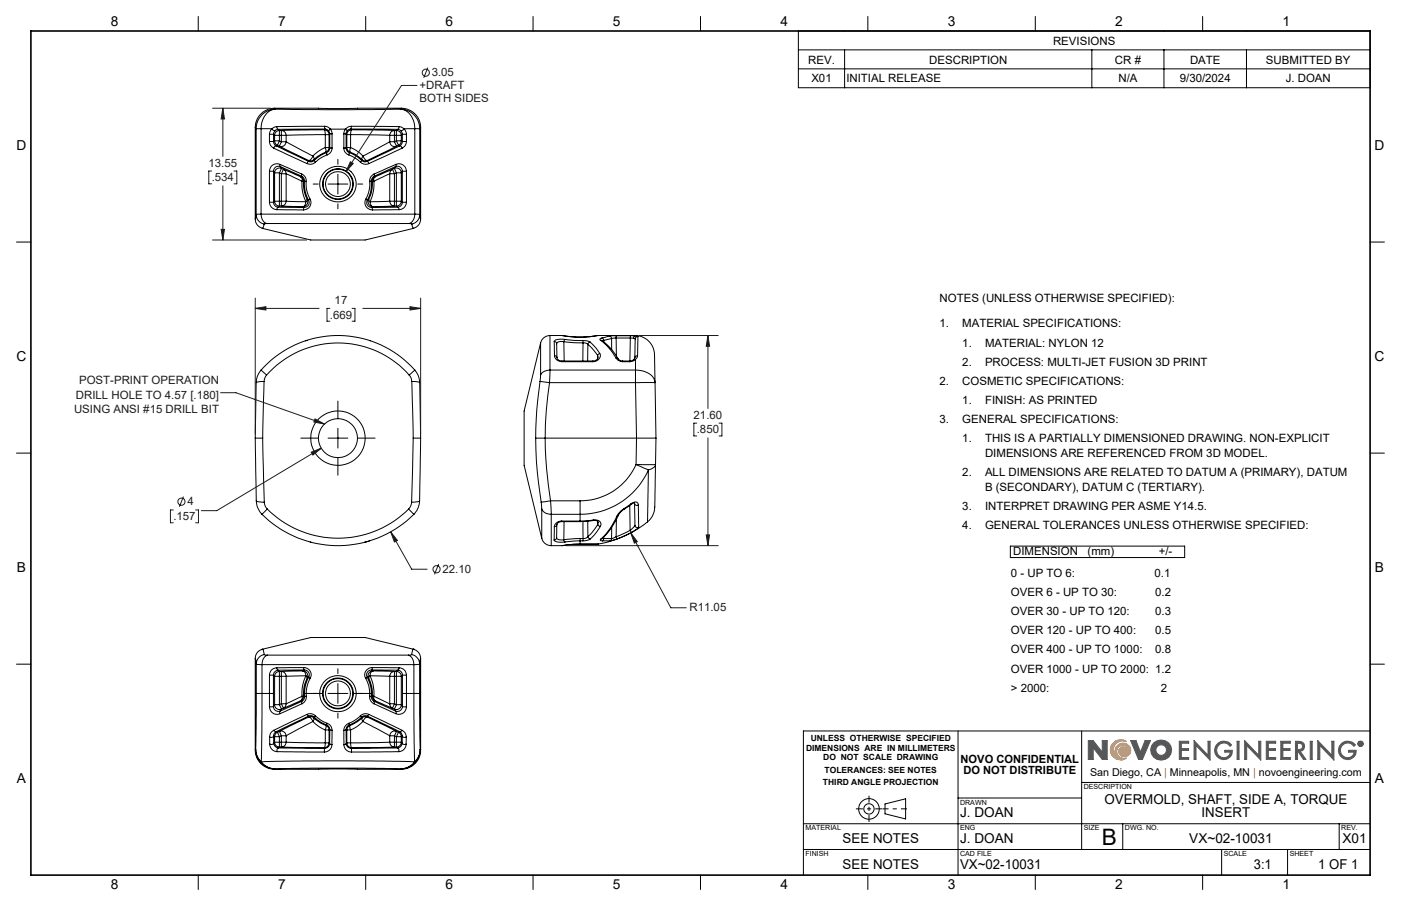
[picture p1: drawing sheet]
<svg xmlns="http://www.w3.org/2000/svg" width="432mm" height="279mm" viewBox="0 0 432 279" stroke-linecap="round" stroke-linejoin="round" font-family="sans-serif">
<g fill="none" stroke="#000" stroke-width=".31">
<path d="M61.1 5.1v4.5M112.7 5.1v4.5M164.3 5.1v4.5M215.9 5.1v4.5M267.5 5.1v4.5M319.1 5.1v4.5M370.7 5.1v4.5M78.7 39.4l.3 .3M78.7 39.4v28.1M79 39.7h1.5M79 39.7v26.5M80.5 39.7h3.3"/>
<path d="M80.5 39.7v26.3M83.8 39.7l-.7 1.1-.1 .6M83.8 39.7l.4 .4 .6 .2M84.7 33.4h38.9M84.7 33.4a6 6 0 0 0-6 6M84.7 33.4l.2 .3M84.9 33.7a5.5 5.5 0 0 0-4.4 6M84.9 33.7l14.7 .1 23.8-.1M84.9 33.7a6 6 0 0 0-5.9 6M85.3 39.1l-.6 .1-.9 .5M85.3 39.1l.1 .6 .4 .2M85.8 39.9l-1 .4"/>
<path d="M85.8 39.9l.3 .4M100 38.9l1.2 .4 .6 .5M100 38.9l-14.7 .2M100 38.9l.2 .9M100.2 39.8l-14.4 .1M100.2 39.8l1.1 .5M100.2 39.8l-.3 .2M101.8 39.8h4.7M101.8 39.8l-.5 .5M101.8 39.8l.4 .7 .1 .8M106.5 39.8l.5 .5M106.5 39.8l-.4 .7-.1 .8"/>
<path d="M108.2 39.8l14.3 .1M108.2 39.8l-1.2 .5M108.2 39.8l.2 .2M108.3 38.9l14.7 .2M108.3 38.9l-.8 .2-1 .7M108.3 38.9l-.1 .9M122.5 39.9l1 .4M122.5 39.9l-.3 .4M123 39.1l.6 .1 .9 .5M123 39.1l-.1 .6-.4 .2M123.4 33.7a5.5 5.5 0 0 1 4.4 6M123.4 33.7a6 6 0 0 1 6 6"/>
<path d="M123.6 33.4a6 6 0 0 1 6 6M123.6 33.4l-.2 .3M124.5 39.7l.5 .6 .3 1.1M124.5 39.7l-.4 .4-.6 .2M127.8 39.7h-3.3M127.8 39.7h1.6M127.8 39.7v26.3M129.4 39.7v26.5M129.6 39.4l-.2 .3M129.6 39.4v28.1M83 43.6l.4 1.2 1 .9M83 52.8h1.3"/>
<path d="M83 43.6h1.3M83 41.4h1.3M83 41.4v2.2M83 52.8v9.6M84.3 43.6l.1 .6 .8 .8M84.3 52.8l.3 .5M84.3 41.4l.3 .3M84.3 41.4v2.2M84.3 52.8v9.6M84.4 45.7l10.2 4.7M84.6 43.4l.4 1 .5 .4M84.6 41.7h1.5"/>
<path d="M84.6 43.4h1.5M84.6 53.3h1.5M84.6 43.4l-.3 .2M84.6 41.7v1.7M84.6 53.3v8.8M84.8 40.3l-.5 1.1M85.2 45l-.5 .1-.3 .6M85.2 45l9.9 4.8M85.5 44.8l.6 .3M85.5 44.8l-.3 .2M86.1 45.1l9 4.4M86.1 40.3a1.45 1.45 0 0 0-1.5 1.4"/>
<path d="M86.1 40.3v1.4M86.1 43.4l-.6 1.4M86.1 40.3h.6M86.1 41.7h.6M86.1 41.7v1.7M86.1 53.3v8.8M86.1 43.4l.6 .3M86.1 53.3l.6 .3M86.3 50.7l6.7 3M86.3 50.7a2.31 2.31 0 0 0-3.3 2.1M86.3 50.7l.1 .7M86.4 51.4l6.6 3"/>
<path d="M86.4 51.4a1.51 1.51 0 0 0-2.1 1.4M86.4 51.4l.3 .5M86.7 40.3a1.51 1.51 0 0 1 1.5 1.4M86.7 40.3v1.4M86.7 41.7h1.5M86.7 43.7l-.6 1.4M86.7 43.7h1.5M86.7 53.6h1.5M86.7 41.7v2M86.7 53.6v8.5M86.7 51.9a1.52 1.52 0 0 0-2.1 1.4M86.7 51.9l-.6 1.4"/>
<path d="M86.7 51.9l.6 .3M87.3 52.2l5.4 2.3M87.3 52.2a1.45 1.45 0 0 1 .9 1.4M87.3 52.2l-.6 1.4M88.2 43.7l8.2 4.4M88.2 43.7a1.54 1.54 0 0 1-2.1 1.4M88.2 53.6l4.9 2.3M88.2 41.7v2M88.2 53.6v8.5M92.7 54.5a1.56 1.56 0 0 1 .9 1.5M92.7 54.5a1.14 1.14 0 0 1 .4 1.4M93 54.4a1.62 1.62 0 0 1 .9 1.4"/>
<path d="M93 54.4l-.3 .1M93 53.7l.9 .7 .5 1.5M93 53.7v.7M93.1 55.9l.2 3.3 1 3M93.1 55.9l.5 .1M93.6 56l.2 2.9 .9 2.7M93.9 55.8l-.1 1.8a9.7 9.7 0 0 0 1.3 4.2M93.9 55.8l.5 .1M93.9 55.8l-.3 .2M94.4 55.9v2.3l1.2 3.2M95.1 49.5v.3M95.1 49.8l-.5 .6"/>
<path d="M96.4 48.1l.4 .7v.4M96.4 48.1a1.71 1.71 0 0 1-1.3 1.4M96.8 49.2v.3M96.8 49.2a1.53 1.53 0 0 1-1.7 .3M96.8 49.5l.4 .5M96.8 49.5a1.48 1.48 0 0 1-1.7 .3M97.2 50l-1.4 .7-1.2-.3M99.9 40l-13.2 .3M99.9 40a1.57 1.57 0 0 1 1.5 1.5M99.9 40l.4 1.5M100.3 45.5l-1.8 .9-2.1 1.7M100.3 45.5l.1 1.4"/>
<path d="M100.3 45.5h1.1M100.3 41.5h1.1M100.3 41.5l-12.1 .2M100.3 41.5v4M100.4 46.9l-2.3 1.2-1.3 1.1M100.4 46.9l.2 .2M100.6 47.1l.2 .7M100.6 47.1l-1.6 .7-2.2 1.7M100.8 47.8l-2.2 1.1-1.4 1.1M101.3 40.3l.3 1M101.4 45.5a1.59 1.59 0 0 1-1 1.4M101.4 45.5l.2 .1"/>
<path d="M101.4 41.5v4M101.6 41.3h.7M101.6 45.6a1.43 1.43 0 0 1-1 1.5M101.6 45.6h.7M101.6 41.3v4.3M101.6 41.3l-.2 .2M102.3 45.6l-.5 1.5-1 .7M102.3 41.3v4.3M106 45.6l.3 1.2 1.2 1M106 41.3h.7M106 45.6h.7M106 41.3v4.3"/>
<path d="M106.7 45.6a1.41 1.41 0 0 0 1 1.5M106.7 41.3v4.3M106.7 41.3l.2 .2M106.9 45.5a1.59 1.59 0 0 0 1 1.4M106.9 41.5h1.2M106.9 45.5h1.2M106.9 45.5l-.2 .1M106.9 41.5v4M107 40.3l-.3 1M107.5 47.8l1.6 .7 2 1.5M107.7 47.1l-.2 .7M107.7 47.1l1.7 .8 2.1 1.6"/>
<path d="M107.9 46.9l1.6 .7 2 1.6M107.9 46.9l-.2 .2M108.1 45.5l2.4 1.3 1.4 1.3M108.1 45.5l-.2 1.4M108.1 41.5l12 .2M108.1 41.5v4M108.4 40l13.2 .3M108.4 40a1.57 1.57 0 0 0-1.5 1.5M108.4 40l-.3 1.5M111.1 50l1.4 .7 1.2-.3M111.5 49.5l-.4 .5M111.5 49.5a1.46 1.46 0 0 0 1.7 .3"/>
<path d="M111.5 49.2v.3M111.5 49.2a1.53 1.53 0 0 0 1.7 .3M111.9 48.1l-.4 1.1M111.9 48.1a1.8 1.8 0 0 0 1.3 1.4M113.2 49.8l.5 .6M113.2 49.5v.3M113.9 55.9l-.1 2.6-1.1 2.9M114.4 55.8a9.9 9.9 0 0 1-1.2 6M114.4 55.8l-.5 .1M114.4 55.8l.4 .2M114.8 56l-.4 3.6-.8 2M115.3 53.7a2.17 2.17 0 0 0-1.4 2.2"/>
<path d="M115.3 53.7v.7M115.3 55.9l-.3 3.3-.9 3M115.3 55.9l-.5 .1M115.3 54.4a1.67 1.67 0 0 0-.9 1.4M115.3 54.4l.3 .1M115.6 54.5a1.42 1.42 0 0 0-.8 1.5M115.6 54.5a1.14 1.14 0 0 0-.3 1.4M120.1 43.7l-8.2 4.4M120.1 43.7a1.5 1.5 0 0 0 2.1 1.4M120.1 53.6l-4.8 2.3M120.1 41.7h1.5M120.1 43.7h1.5"/>
<path d="M120.1 53.6h1.5M120.1 41.7v2M120.1 53.6v8.5M121 52.2l-5.4 2.3M121 52.2a1.45 1.45 0 0 0-.9 1.4M121 52.2l.6 1.4M121.5 51.9a1.54 1.54 0 0 1 2.2 1.4M121.5 51.9l.7 1.4M121.5 51.9l-.5 .3M121.6 40.3a1.45 1.45 0 0 0-1.5 1.4M121.6 40.3v1.4M121.6 43.7l.6 1.4"/>
<path d="M121.6 40.3h.6M121.6 41.7h.6M121.6 41.7v2M121.6 53.6v8.5M121.9 51.4l-6.6 3M121.9 51.4a1.51 1.51 0 0 1 2.1 1.4M121.9 51.4l-.4 .5M122 50.7a2.32 2.32 0 0 1 3.3 2.1M122 50.7l-6.7 3M122 50.7l-.1 .7M122.2 40.3a1.51 1.51 0 0 1 1.5 1.4M122.2 40.3v1.4"/>
<path d="M122.2 41.7h1.5M122.2 43.4h1.5M122.2 43.4l.6 1.4M122.2 53.3h1.5M122.2 41.7v1.7M122.2 53.3v8.8M122.2 43.4l-.6 .3M122.2 53.3l-.6 .3M122.2 45.1l-9 4.4M122.8 44.8l-.6 .3M122.8 44.8l.4 .2M123.2 45l-10 4.8"/>
<path d="M123.2 45l.4 .1 .3 .6M123.5 40.3l.5 1.1M123.7 43.4l-.4 1-.5 .4M123.7 43.4l.3 .2M123.7 41.7v1.7M123.7 53.3v8.8M123.9 45.7l-10.2 4.7M124 52.8h1.3M124 43.6l-.2 .8-.6 .6M124 43.6h1.3M124 41.4h1.3M124 52.8l-.3 .5"/>
<path d="M124 41.4l-.3 .3M124 41.4v2.2M124 52.8v9.6M125.3 43.6l-.4 1.2-1 .9M125.3 41.4v2.2M125.3 52.8v9.6M5.1 74.6h4.4M78.7 67.5a2.9 2.9 0 0 0 2.3 2.9M79 66.2a3 3 0 0 0 2.4 2.9M79 66.2l-.3 1.3M80.5 66h47.3M80.5 66a3 3 0 0 0 1.7 2.9"/>
<path d="M80.5 66l-1.5 .2M81 70.4l14.8 3.6h16.7l14.9-3.6M81 70.4h.1M81.4 69.1l-.4 1.3M82.2 68.9h43.9M82.2 68.9l-.8 .2M83 62.4a2.34 2.34 0 0 0 2.3 2.3M83 62.4h1.3M84.3 62.4l.4 1 1.1 .5M84.6 62.1a1.45 1.45 0 0 0 1.5 1.4M84.6 62.1h1.5M84.6 62.1l-.3 .3"/>
<path d="M85.3 64.7h8.2M85.8 63.9l-.5 .8M85.8 63.9l8 .1M86.1 62.1v1.4M86.1 63.5h.6M86.1 63.5l-.3 .4M86.1 62.1h.6M86.7 63.5l6.6 .2M86.7 62.1v1.4M86.7 62.1h1.5M88.2 62.1l6.1 .1M88.2 62.1a1.51 1.51 0 0 1-1.5 1.4"/>
<path d="M93.3 63.7l.5 .3M93.8 64l-.3 .7M94.3 62.2a1.32 1.32 0 0 1-1 1.5M94.7 61.6l.4 .2M94.7 61.6a1.46 1.46 0 0 1-1.4 2.1M94.7 61.6l-.4 .6M95.1 61.8a1.49 1.49 0 0 1-1.3 2.2M95.6 61.4a2.24 2.24 0 0 1-2.1 3.3M95.6 61.4l-.5 .4M112.7 61.4a2.23 2.23 0 0 0 2.1 3.3M112.7 61.4l.5 .4M113.2 61.8a1.5 1.5 0 0 0 1.3 2.2"/>
<path d="M113.6 61.6l-.4 .2M113.6 61.6a1.46 1.46 0 0 0 1.4 2.1M113.6 61.6l.5 .6M114.1 62.2a1.32 1.32 0 0 0 .9 1.5M114.5 64l.3 .7M115 63.7l-.5 .3M120.1 62.1l-6 .1M120.1 62.1a1.45 1.45 0 0 0 1.5 1.4M120.1 62.1h1.5M121.6 63.5l-6.6 .2M121.6 62.1v1.4M121.6 63.5h.6"/>
<path d="M121.6 62.1h.6M122.2 62.1h1.5M122.2 62.1v1.4M122.2 63.5l.4 .4M122.6 63.9l-8.1 .1M122.6 63.9l.4 .8M123 64.7h-8.2M123.7 62.1a1.51 1.51 0 0 1-1.5 1.4M123.7 62.1l.3 .3M124 62.4l-.5 1.1-.9 .4M124 62.4h1.3M125.3 62.4l-.6 1.5-.7 .5-1 .3"/>
<path d="M126.1 68.9l.8 .2M126.9 69.1l.5 1.3M127.4 70.4h.1M127.8 66a3 3 0 0 1-1.7 2.9M127.8 66l1.6 .2M129.4 66.2a3 3 0 0 1-2.5 2.9M129.4 66.2l.2 1.3M129.6 67.5a2.9 2.9 0 0 1-2.2 2.9M422.3 74.6h4.4M79 118l-.3 17.1M80.5 114.1l-.2 .2a5.9 5.9 0 0 0-1.3 3.7M80.5 114.1l1.7 1.6"/>
<path d="M80.5 114.1a31.6 31.6 0 0 1 47.3 0M81.4 117.7l-.4 17.4M81.4 117.7h-1.6l-.8 .3M82.2 115.7l-.6 .9-.2 1.1M82.2 115.7a29.3 29.3 0 0 1 43.9 0M94.4 105l-.2 .1M94.4 105h.1M113.9 105l.2 .1M126.1 115.7l.6 .8 .2 1.2M126.9 117.7l.5 17.4M126.9 117.7h1.6l.9 .3M127.8 114.1a6 6 0 0 1 1.6 3.9"/>
<path d="M127.8 114.1l-1.7 1.6M129.4 118l.2 17.1M166.4 117.7l-.9 8.6-.4 8.8M166.4 117.7l3 .3M166.6 115.7l-.2 2M166.6 105.8l-5.1 21v16.7l5.5 22.5M166.6 105.8v9.9M169.4 118a115 115 0 0 0-1.4 17.1M169.4 118h26.5M169.5 103.5a3 3 0 0 0-2.9 2.3M169.5 114.1l-.1 3.9M169.5 114.1a3.1 3.1 0 0 0-2.9 1.6"/>
<path d="M169.5 103.5v10.6M169.5 103.5h3.8M169.5 114.1h26.4M170.8 105.3l.1 4.4M170.8 105.3l.5 .2 .3 .5M170.9 109.7l.3 .8 .5 .6 1.5 .4M170.9 109.7l.6 .2 .2 .4M171.6 106l.1 4.3M171.7 110.3v.2a1.62 1.62 0 0 0 1.5 .8M173.2 111.3v.2M173.2 111.3h9.5M173.2 111.5h9.5"/>
<path d="M173.3 103.5l.8 .1a30.8 30.8 0 0 0 10.2-.1M173.3 103.5a30.6 30.6 0 0 0 11 0M173.8 105.4l5.9 .3M173.8 105.4l-1-.1a1.08 1.08 0 0 0-1.2 .7M173.8 105.4l.1 5.9M174.1 104.7l5.5 .3M174.1 104.7l-1.5-.1a1.77 1.77 0 0 0-1.8 .7M174.1 104.7l-.3 .7M179.6 105l1.4 .1 .9 .4M179.6 105l.1 .7M179.7 105.7l.9 .1 .6 .4M179.7 105.7l-.1 5.6"/>
<path d="M181.2 106.2l1.2 1.2 1.8 2.2M181.2 106.2l-.1 5.1M181.9 105.5l1.8 1.9 1.2 1.6M181.9 105.5l-.5 .2-.2 .5M182.7 111.3v.2M184.1 103.5h.1M184.2 109.6a1.27 1.27 0 0 1-1.5 1.7M184.2 109.6l-.1 1.1M184.3 103.5h11.4M184.9 109a1.95 1.95 0 0 1-2.2 2.5M184.9 109l-.7 .6M185.1 105a17.4 17.4 0 0 1 4.8 5.4"/>
<path d="M185.1 105l.4 .1M185.5 105.1a17 17 0 0 1 5 5.5M185.5 104.2l-.6 .4 .2 .4M185.5 104.2l.6 .8M185.5 105v.1M186.1 105l-.4 .2M186.1 105v.4M187.8 103.6l-2.3 .6M187.8 103.6l.4 .3 .3 .5M188.5 104.4l-2.4 .6M188.5 104.4v3.4M189.9 110.4l.8 .8 1.2 .3"/>
<path d="M189.9 110.4l.6 .2M189.9 103.5l-2.1 .1M189.9 104.2l-1.4 .2M189.9 103.5v.7M189.9 103.5h4.4M189.9 104.2h4.4M189.9 104.2l.1 5.5M190.5 110.6l.9 .7h.5M191.9 111.3v.2M191.9 111.3h2.2M191.9 111.5h2.2M194.1 111.3v.2"/>
<path d="M194.3 103.5l1.4 .1M194.3 104.2l.9 .1M194.3 103.5v.7M194.3 104.2l-.2 7.1M195.2 104.3l.6 .2M195.3 110.9l-1.2 .4M195.3 110.9h.5M195.7 110.3l-.4 .6M195.7 103.5a6.3 6.3 0 0 1 6.1 7.3l.1 7.2M195.7 103.6l.9 .2M195.7 103.6l-.5 .7M195.7 103.5v.1"/>
<path d="M195.8 104.5l-.1 5.8M195.8 110.9l.1 3.2M195.8 110.9l-1.7 .6M195.9 118h6M195.9 114.1v3.9M195.9 114.1a5.7 5.7 0 0 1 5.9 3.5l.1 .4M195.9 118l.3 17.1M196.5 109.7l-.1 .5-.6 .7M196.5 109.7a.69 .69 0 0 0-.8 .6M196.6 103.8l-.1 5.9M196.6 103.8a.73 .73 0 0 0-.8 .7M201.9 118l.3 17.1"/>
<path d="M5.1 139.7h4.4M78.7 135.1l.3 19.3M78.7 135.1h2.3M81 135.1l.5 19.8M127.4 135.1l-.5 19.8M127.4 135.1h2.2M129.6 135.1l-.3 19.3M165.1 135.1l.1 3.5a124.5 124.5 0 0 0 1.6 16.3M165.1 135.1h2.9M168 135.1l.1 3.3a140.4 140.4 0 0 0 1.6 16M168 135.1h28.2M196.2 135.1h6"/>
<path d="M196.2 135.1l-.2 8.2M202.2 135.1l-.2 8.2M422.3 139.7h4.4M79 154.4l.6 .3 1.9 .2M79 154.4a5.9 5.9 0 0 0 1.8 4.2M80.8 158.6a33.2 33.2 0 0 0 46.8 0M81.5 154.9l.3 1.3 .6 .8M82.4 157a30.9 30.9 0 0 0 43.5 0M82.4 157l-1.6 1.6M125.9 157l1.7 1.6M126.9 154.9l-.5 1.5-.5 .6M129.3 154.4l-.5 .3-1.9 .2"/>
<path d="M129.3 154.4a6.3 6.3 0 0 1-1.7 4.2M166.8 154.9l.2 2.1M167 157a2.93 2.93 0 0 0 2.9 1.6M167 157v9M169.7 154.4l-2.9 .5M169.7 154.4l.2 4.2M169.7 154.4h9.1M169.9 158.6v9.7M169.9 158.6h8.9M178.8 154.4v4.2M178.8 158.6v2.1M190.1 159.2a20.4 20.4 0 0 1-4.9 7"/>
<path d="M190.5 159a20.1 20.1 0 0 1-4.9 7.1M190.5 159l-.4 .2M192.2 156.9l-1.3 1.2-.8 1.1M192.2 156.9l.1 .2M192.3 157.1l-1 .8-.8 1.1M194.1 155.9l.1 7.6M194.4 155.4a1.37 1.37 0 0 1 2.3 .1v.3M194.4 155.4l-2.2 1.5M194.4 155.4l.1 .2M194.5 155.6l-2.2 1.5M195.6 155.3l-.1-.2h-.2l-.8 .5M196 143.3a18.8 18.8 0 0 1-17.2 11.1"/>
<path d="M196 143.3h6M196 143.3l3.8 1.6M196.7 155.8l.1 6.8M196.7 155.8a.77 .77 0 0 1-1.1-.5l.1 6.7M199.8 144.9a23 23 0 0 1-21 13.7M199.8 144.9l-.2 16M202 143.3l-.1 8.4a19.4 19.4 0 0 1-.7 7.2l-1.6 2M202 143.3a2.6 2.6 0 0 1-2.2 1.6M95.6 167.1l.3 .1M112.4 167.2h.1M113.9 166.8l-1.4 .4M167 166a2.95 2.95 0 0 0 2.9 2.3"/>
<path d="M169.9 168.3h3.4M170.8 166.5a3.6 3.6 0 0 0 3.3 .6M170.9 162.4l-.1 4.1M171.6 165.8l-.4 .6-.4 .1M171.6 165.8l.1 .4 .7 .3 1.4-.1M171.6 161.8l-.2 .4-.5 .2M171.6 161.8v4M173.1 160.9l-1.1 .3-.4 .6M173.1 160.7a2.17 2.17 0 0 0-2.2 1.7M173.1 160.7v.2M173.1 160.9h5.7M173.1 160.7h5.7"/>
<path d="M173.8 166.4l.3 .7M173.8 160.9v5.5M178.8 167.8l-5.5 .5M178.8 166.8v1M178.8 166.8h.9M178.8 166.8l-4.7 .3M178.8 166.1h.9M178.8 166.1l-5 .3M178.8 166.1v.7M178.8 167.8h5.6M178.8 160.7v.2M178.8 167.8h.1"/>
<path d="M179.7 160.8v5.3M179.7 166.1v.7M181.2 160.7v4.8M181.2 165.5l.4 .6 .3 .1M181.2 165.5l-.6 .4-.9 .2M181.9 166.2l-.9 .4-1.3 .2M182.9 160.3a1.6 1.6 0 0 1 1.7 .3 1.6 1.6 0 0 1 .4 1.7M182.9 160.3l-4.1 .4M182.9 160.3v.2M182.9 160.5h.9a.74 .74 0 0 1 .4 1.2M182.9 160.5l-4.1 .4M184.2 160.8v.9"/>
<path d="M184.2 161.7l.8 .6M184.2 161.7l-1.8 2.6-1.2 1.2M184.4 167.8h-5.6M185 162.3l-1.8 2.7-1.3 1.2M185.2 166.2l-.1 .5 .6 .1M185.6 166.1h-.1M185.6 166.1l-.4 .1M185.7 166.8h2.3M185.7 166l.4 .1M186.1 166.1l-.4 .7M186.1 166.1h2.4M186.1 165.6v.5"/>
<path d="M188.5 166.1l-.5 .7M188.5 162.6v3.5M189.9 165.5l-1.4 .6M189.9 165.5l.2 .7M190 160.2l-.1 5.3M190.1 166.2l-2.1 .6M194.2 163.5l.4 .7M194.2 163.5l-4.3 2M194.6 164.2l-4.5 2M195.7 162a.76 .76 0 0 0 1.1 .6M195.7 162l-1.5 1.5M196.8 162.6l-2.2 1.6"/>
<path d="M199.6 160.9a33.4 33.4 0 0 1-15.2 6.9M5.1 204.8h4.4M78.7 203.1l.3 1.7M78.7 203.1v28.1M79 213.9l-.2 17.2M79 213.9h1.8M79 204.8l1.8 .2M79 204.8v9.1M80.8 213.9h2.2M80.8 205h46.8M80.8 213.9l-.3 21M80.8 205v8.9"/>
<path d="M80.8 200.2h.1M81 200.2l.5 1.7M81 200.2l14.8-3.6h16.7l14.9 3.6M81 200.2a2.9 2.9 0 0 0-2.3 2.9M81.5 201.9l.9 .1M81.5 201.9a2.96 2.96 0 0 0-2.5 2.9M82.4 202h43.5M82.4 202a2.93 2.93 0 0 0-1.6 3M83 213.9v4.1M83 218a2.29 2.29 0 0 0 3.3 2.1M83 208.2h1.3M83 213.9h1.3"/>
<path d="M83 208.2v5.7M84.3 217.9l-1.3 .1M84.3 217.9a1.51 1.51 0 0 0 2.1 1.4M84.3 213.9v4M84.3 208.2v5.7M84.3 208.2l.3 .4M84.6 217.3a1.52 1.52 0 0 0 2.1 1.4M84.6 217.3h1.5M84.6 208.6h1.5M84.6 208.6v8.7M84.6 217.3l-.3 .6M85.3 206a2.26 2.26 0 0 0-2.3 2.2"/>
<path d="M85.3 206l.4 .7M85.7 206.7a1.47 1.47 0 0 0-1.4 1.5M85.7 206.7l.4 .4M86.1 207.1a1.45 1.45 0 0 0-1.5 1.5M86.1 217.3l.6 1.4M86.1 207.1v1.5M86.1 208.6v8.7M86.1 207.1h.6M86.1 208.6h.6M86.4 219.3l-.1 .8M86.7 207.1a1.51 1.51 0 0 1 1.5 1.5M86.7 217l.6 1.4"/>
<path d="M86.7 217h1.5M86.7 207.1v1.5M86.7 208.6h1.5M86.7 208.6v8.4M86.7 217l-.6 .3M86.7 218.7l-.3 .6M87.3 218.4l-.6 .3M88.2 217a1.45 1.45 0 0 1-.9 1.4M88.2 208.6v8.4M92.7 216.1l-5.4 2.3M92.7 216.1l.3 .2M93 216.3l.1 .7"/>
<path d="M93 216.3l-6.6 3M93.1 214.7l-4.9 2.3M93.1 214.7a1.11 1.11 0 0 1-.4 1.4M93.1 217l-6.8 3.1M93.3 206.9a1.48 1.48 0 0 1 1.4 2.2M93.3 206.9l-6.6 .2M93.3 206.9a1.39 1.39 0 0 1 1 1.5M93.6 214.6l.3 .2M93.6 214.6a1.56 1.56 0 0 1-.9 1.5M93.6 214.6l-.5 .1M93.6 205.9a2.22 2.22 0 0 1 2 3.3M93.6 205.9l-8.3 .1"/>
<path d="M93.6 205.9l.2 .7M93.8 213.9h.6M93.8 206.6a1.48 1.48 0 0 1 1.3 2.2M93.8 213.9l.1 .9M93.8 206.6l-.5 .3M93.8 206.6l-8.1 .1M93.9 214.8a1.5 1.5 0 0 1-.9 1.5M94.3 208.4l-1 3.1-.2 3.2M94.3 208.4l.4 .7M94.3 208.4l-6.1 .2M94.4 213.9h4.1M94.4 213.9v.8"/>
<path d="M94.4 214.7l-.2 1.2-1.1 1.1M94.4 214.7l-.5 .1M94.7 209.1l-1 2.7-.1 2.8M95.1 208.8l-.9 2.4-.4 2.7M95.1 208.8l.5 .4M95.1 208.8l-.4 .3M95.6 209.2l-.9 2.1-.3 2.6M98.5 213.9a5.6 5.6 0 0 1 5.7-5.6 5.6 5.6 0 0 1 5.6 5.6M98.5 213.9h.9M98.5 213.9a5.6 5.6 0 0 0 5.7 5.6 5.6 5.6 0 0 0 5.6-5.6M99.4 213.9a4.7 4.7 0 0 1 4.8-4.8 4.7 4.7 0 0 1 4.7 4.8M99.4 213.9a4.7 4.7 0 0 0 4.8 4.7 4.7 4.7 0 0 0 4.7-4.7"/>
<path d="M108.9 213.9h.9M109.8 213.9h4.1M112.7 209.2l1 2.3 .2 2.4M113.2 208.8l-.5 .4M113.2 208.8l1 2.5 .3 2.6M113.2 208.8l.4 .3M113.6 209.1l.9 2.6 .3 2.9M113.9 214.7a2.35 2.35 0 0 0 1.3 2.3M113.9 214.7l.5 .1M113.9 213.9v.8M113.9 213.9h.6M114.1 208.4l-.5 .7"/>
<path d="M114.1 208.4l.9 3 .3 3.3M114.1 208.4l6 .2M114.4 214.8a1.47 1.47 0 0 0 .9 1.5M114.5 206.6a1.48 1.48 0 0 0-1.3 2.2M114.5 213.9l-.1 .9M114.5 206.6l.5 .3M114.5 206.6l8.1 .1M114.7 205.9l8.3 .1M114.7 205.9a2.2 2.2 0 0 0-2 3.3M114.7 205.9l-.2 .7M114.8 214.6l-.4 .2M114.8 214.6a1.42 1.42 0 0 0 .8 1.5"/>
<path d="M114.8 214.6l.5 .1M115 206.9a1.48 1.48 0 0 0-1.4 2.2M115 206.9l6.6 .2M115 206.9a1.39 1.39 0 0 0-.9 1.5M115.2 217l6.8 3.1M115.3 214.7l4.8 2.3M115.3 214.7a1.11 1.11 0 0 0 .3 1.4M115.3 216.3l-.1 .7M115.3 216.3l6.6 3M115.6 216.1l5.4 2.3M115.6 216.1l-.3 .2M120.1 217a1.45 1.45 0 0 0 .9 1.4"/>
<path d="M120.1 217h1.5M120.1 208.6h1.5M120.1 208.6v8.4M121 218.4l.5 .3M121.5 218.7l.4 .6M121.6 207.1a1.45 1.45 0 0 0-1.5 1.5M121.6 217l-.6 1.4M121.6 207.1v1.5M121.6 208.6v8.4M121.6 207.1h.6M121.6 217l.6 .3M121.6 208.6h.6"/>
<path d="M121.9 219.3l.1 .8M122.2 207.1a1.51 1.51 0 0 1 1.5 1.5M122.2 217.3h1.5M122.2 217.3l-.7 1.4M122.2 208.6h1.5M122.2 207.1v1.5M122.2 208.6v8.7M122.6 206.7l1.1 .5 .3 1M122.6 206.7l-.4 .4M123 206a2.28 2.28 0 0 1 2.3 2.2M123 206l-.4 .7M123.7 217.3a1.53 1.53 0 0 1-2.2 1.4"/>
<path d="M123.7 208.6v8.7M123.7 217.3l.3 .6M124 208.2h1.3M124 217.9a1.56 1.56 0 0 1-2.1 1.4M124 217.9l1.3 .1M124 213.9v4M124 213.9h1.3M124 208.2l-.3 .4M124 208.2v5.7M125.3 213.9h2.3M125.3 218a2.32 2.32 0 0 1-3.3 2.1M125.3 213.9v4.1"/>
<path d="M125.3 208.2v5.7M125.9 202a2.93 2.93 0 0 1 1.7 3M126.9 201.9l-1 .1M126.9 201.9a3 3 0 0 1 2.4 2.9M127.4 200.2h.1M127.4 200.2l-.5 1.7M127.4 200.2a2.9 2.9 0 0 1 2.2 2.9M127.6 213.9l.2 21M127.6 213.9h1.7M127.6 205v8.9M129.3 213.9l.2 17.2M129.3 204.8l-1.7 .2"/>
<path d="M129.3 204.8v9.1M129.6 203.1l-.3 1.7M129.6 203.1v28.1M422.3 204.8h4.4M78.7 231.2a5.9 5.9 0 0 0 6 6M78.8 231.1a5.5 5.5 0 0 0 1.7 3.8M78.8 231.1a5.9 5.9 0 0 0 6 6M78.8 231.1l-.1 .1M80.5 234.9l19.2-.3 28.1 .3M80.5 234.9a5.4 5.4 0 0 0 4.3 2.2M83.1 227.3v2.2M83.1 229.5a2.35 2.35 0 0 0 2.3 2.3"/>
<path d="M84.3 227a.93 .93 0 0 1-1.2 .3M84.3 227v2.1M84.3 229.1a.81 .81 0 0 1-1.2 .4M84.3 229.1a1.57 1.57 0 0 0 1.6 1.5M84.3 227l.3 .2M84.4 225.2a2.16 2.16 0 0 0-1.3 2.1M84.4 225.2l.8 .4M84.6 228.9a1.45 1.45 0 0 0 1.5 1.5M84.6 228.9h1.5M84.6 227.2h1.5M84.6 227.2v1.7M84.6 228.9l-.3 .2"/>
<path d="M84.7 237.2h38.9M84.8 237.1l11.3-.2 27.4 .2M84.8 237.1l-.1 .1M85.2 225.6l-.7 .7-.2 .7M85.2 225.6l.3 .2M85.4 231.8l14.6 .1M85.5 225.8a1.46 1.46 0 0 0-.9 1.4M85.5 225.8l.6 1.4M85.9 230.6a.78 .78 0 0 0-.5 1.2M85.9 230.6l14.2 .2M86.1 225.6a1.52 1.52 0 0 1 2.1 1.3M86.1 225.6l.6 1.3"/>
<path d="M86.1 225.6l-.6 .2M86.1 228.9v1.5M86.1 227.2v1.7M86.1 230.4h.6M86.1 230.4l-.2 .2M86.1 228.9h.6M86.7 230.4l13.2 .2M86.7 228.9v1.5M86.7 228.9h1.5M86.7 226.9h1.5M86.7 226.9v2M86.7 226.9l-.6 .3"/>
<path d="M88.2 228.9a1.51 1.51 0 0 1-1.5 1.5M88.2 228.9l12.1 .2M88.2 226.9v2M94.6 220.3a2.28 2.28 0 0 1 2.6 .4M94.6 220.3l-10.2 4.9M94.6 220.3l.5 .5M95.1 221.1a1.46 1.46 0 0 1 1.7 .3M95.1 221.1l-9 4.5M95.1 221.1a1.71 1.71 0 0 1 1.3 1.4M95.1 220.8a1.44 1.44 0 0 1 1.7 .3M95.1 220.8l-9.9 4.8M95.1 220.8v.3"/>
<path d="M96.4 222.5l2.2 1.8 1.7 .8M96.4 222.5l-8.2 4.4M96.8 221.4l2 1.6 1.6 .7M96.8 221.4v.3l-.4 .8M96.8 221.1a10.8 10.8 0 0 0 3.8 2.5M96.8 221.1v.3M97.2 220.7a9.2 9.2 0 0 0 3.6 2.4M97.2 220.7l-.4 .4M99.9 230.6l.2 .2M100.1 230.8l-.1 1.1M100.3 229.1l-.4 1.5M100.3 229.1h1.1"/>
<path d="M100.3 225.1h1.1M100.3 225.1v4M100.4 223.7a1.49 1.49 0 0 1 1 1.4M100.4 223.7l-.1 1.4M100.6 223.6a1.55 1.55 0 0 1 1 1.4M100.6 223.6l-.2 .1M100.8 223.1l1 .6 .5 1.5M100.8 223.1l-.2 .5M101.4 229.1a1.57 1.57 0 0 1-1.5 1.5M101.4 225.1v4M101.4 229.1l.2 .2M101.6 229.3l.7 .4"/>
<path d="M101.6 229.3a1.47 1.47 0 0 1-1.5 1.5M101.6 225l.7 .2M101.6 225v4.3M101.6 225l-.2 .1M102.3 229.7a2.29 2.29 0 0 1-2.3 2.2M102.3 225.2v4.5M106 225.2v4.5M106 229.7a2.24 2.24 0 0 0 2.3 2.2M106.7 225l-.7 .2M106.7 225v4.3M106.7 225l.2 .1M106.7 229.3l-.7 .4"/>
<path d="M106.7 229.3l.5 1.1 1 .4M106.9 229.1a1.57 1.57 0 0 0 1.5 1.5M106.9 225.1h1.2M106.9 229.1h1.2M106.9 225.1v4M106.9 229.1l-.2 .2M107.5 223.1a2.29 2.29 0 0 0-1.5 2.1M107.5 223.1l.2 .5M107.7 223.6a1.45 1.45 0 0 0-1 1.4M107.7 223.6l.2 .1M107.9 223.7a1.49 1.49 0 0 0-1 1.4M107.9 223.7l.2 1.4"/>
<path d="M108.1 229.1l.3 1.5M108.1 225.1v4M108.2 230.8l.1 1.1M108.4 230.6l-.2 .2M111.1 220.7a9.9 9.9 0 0 1-3.6 2.4M111.1 220.7l.4 .4M111.5 221.1a10.8 10.8 0 0 1-3.8 2.5M111.5 221.1v.3M111.5 221.4l-1.3 1.1-2.3 1.2M111.5 221.4l.4 1.1M111.9 222.5l-2.1 1.7-1.7 .9M111.9 222.5l8.2 4.4"/>
<path d="M113.2 220.8a1.46 1.46 0 0 0-1.7 .3M113.2 220.8l10 4.8M113.2 220.8v.3M113.2 221.1a1.46 1.46 0 0 0-1.7 .3M113.2 221.1l9 4.5M113.2 221.1a1.8 1.8 0 0 0-1.3 1.4M113.7 220.3l10.2 4.9M113.7 220.3l-1.2-.2-1.4 .6M113.7 220.3l-.5 .5M120.1 228.9l-12 .2M120.1 228.9a1.45 1.45 0 0 0 1.5 1.5M120.1 228.9h1.5"/>
<path d="M120.1 226.9h1.5M120.1 226.9v2M121.6 230.4l-13.2 .2M121.6 228.9v1.5M121.6 226.9v2M121.6 230.4h.6M121.6 228.9h.6M121.6 226.9l.6 .3M122.2 228.9h1.5M122.2 228.9v1.5M122.2 227.2h1.5M122.2 227.2v1.7"/>
<path d="M122.2 230.4l.2 .2M122.2 225.6a1.5 1.5 0 0 0-2.1 1.3M122.2 225.6l-.6 1.3M122.2 225.6l.6 .2M122.4 230.6l-14.2 .2M122.4 230.6a.78 .78 0 0 1 .5 1.2M122.8 225.8a1.46 1.46 0 0 1 .9 1.4M122.8 225.8l-.6 1.4M122.9 231.8l-14.6 .1M123.2 225.6l.5 .5 .3 .9M123.2 225.6l-.4 .2M123.5 237.1l.1 .1"/>
<path d="M123.7 228.9a1.51 1.51 0 0 1-1.5 1.5M123.7 227.2v1.7M123.7 228.9l.3 .2M123.9 225.2a2.18 2.18 0 0 1 1.3 2.1M123.9 225.2l-.7 .4M124 227a.93 .93 0 0 0 1.2 .3M124 229.1a.81 .81 0 0 0 1.2 .4M124 227v2.1M124 229.1a1.57 1.57 0 0 1-1.6 1.5M124 227l-.3 .2M125.2 229.5a2.34 2.34 0 0 1-2.3 2.3M125.2 227.3v2.2"/>
<path d="M127.8 234.9a5.3 5.3 0 0 1-4.3 2.2M129.5 231.1a5.3 5.3 0 0 1-1.7 3.8M129.5 231.1a5.9 5.9 0 0 1-6 6M129.5 231.1l.1 .1M129.6 231.2a5.9 5.9 0 0 1-6 6M295.3 225.4v44.5M333.4 225.4v36.6M422.3 225.4h-174.7v44.5M247.6 254h174.7M272.8 247.9l6.3-1.6v6.3l-6.3-1.6zM295.3 246.1h38.1M333.4 241.3h88.9"/>
<path d="M346 254v8M412.7 254v8M61.1 269.9v4.4M112.7 269.9v4.4M164.3 269.9v4.4M215.9 269.9v4.4M247.6 262h174.7M267.5 269.9v4.4M319.1 269.9v4.4M370.7 269.9v4.4M376.5 262v7.9M396.8 262v7.9"/>
<circle cx="104.1" cy="56.7" r="5.6"/>
<circle cx="104.1" cy="56.8" r="4.7"/>
<circle cx="104.2" cy="56.8" r="3.8"/>
<circle cx="104.2" cy="56.8" r="4.6"/>
<circle cx="104.2" cy="135.1" r="6"/>
<circle cx="104.2" cy="135.1" r="8.4"/>
<circle cx="104.1" cy="213.9" r="4.6"/>
<circle cx="104.2" cy="213.9" r="3.8"/>
<circle cx="267.8" cy="249.5" r="1.59"/>
<circle cx="267.8" cy="249.5" r="3.2"/>
</g>
<path d="M342.7 229.6a3.1 3.1 0 0 1 4.5-.9 2.82 2.82 0 0 0-3.9 1.7 2.82 2.82 0 0 0 2.3 3.6 2.45 2.45 0 0 1-1.1-4.2 2.45 2.45 0 0 1 4 1.5 1.88 1.88 0 0 1-1.9 2.1 1.88 1.88 0 0 1-1.8-2.2l.6-.7a1.82 1.82 0 0 1 2.4 1.5 1.89 1.89 0 0 0-2.6-2 1.89 1.89 0 0 0-.3 3.3l1.5 .6 .8-.1a3.2 3.2 0 0 1-4-.2 3.2 3.2 0 0 1-.5-4z" fill="none" stroke="#f78d2a" stroke-width=".31"/>
<g fill="none" stroke="#555759" stroke-width=".31">
<path d="M336.9 230.6v3.6h-1.5v-5.8h1.5l2.8 3.6M336.9 230.6h.1M337 230.6l2.7 3.6h1.5v-5.8h-1.5v3.6M339.7 232h.1M348.5 228.4h1.6l1.4 3.6 1.4-3.6h1.7l-2.5 5.8h-1.2zM363.5 228.6h2.9v.6h-2.3v1.7h2.2v.5h-2.2v2.2h2.3v.6h-2.9zM368 228.4l4.3 4.5v-4.3h.7v5.8l-4.4-4.5v4.3h-.6zM375.4 229.2a2.89 2.89 0 0 1 4.2 .5l-.5 .5a2.26 2.26 0 0 0-3.2-.7 2.26 2.26 0 0 0-.5 3.2 2.26 2.26 0 0 0 3.3 .4l.5-1.1h-1.7v-.6h2.3a2.78 2.78 0 0 1-4 2.5 2.78 2.78 0 0 1-.4-4.7zM381.3 228.6h.6v5.6h-.6zM383.6 228.4l4.3 4.5v-4.3h.7v5.8l-4.4-4.5v4.3h-.6zM390.3 228.6h2.9v.6h-2.3v1.7h2.2v.5h-2.2v2.2h2.3v.6h-2.9zM394.8 228.6h2.9v.6h-2.3v1.7h2.2v.5h-2.2v2.2h2.3v.6h-2.9z"/>
<path d="M399.3 228.6a2.74 2.74 0 0 1 2.6 .8l.2 .8-.3 .9-1.1 .6 1.8 2.5h-.8l-1.7-2.5h-.1v2.5h-.6zM399.9 229.2l1.1 .1a1.02 1.02 0 0 1 0 1.7l-1.1 .2zM403.8 228.6h.6v5.6h-.6zM406.2 228.4l4.3 4.5v-4.3h.6v5.8l-4.3-4.5v4.3h-.6zM413.6 229.2a2.89 2.89 0 0 1 4.2 .5l-.5 .5a2.25 2.25 0 0 0-3.3-.7 2.25 2.25 0 0 0-.2 3.4 2.25 2.25 0 0 0 3.4-.3l.1-.6h-1.6v-.6h2.3a2.79 2.79 0 0 1-4 2.5 2.79 2.79 0 0 1-.4-4.7zM419 228.9l.6 .1-.1 .4 .2 .4-.4-.4-.3 .4zM419.2 229l.3 .2-.3 .1z"/>
<circle cx="357.9" cy="231.3" r="1.64"/>
<circle cx="357.9" cy="231.3" r="3.2"/>
<circle cx="419.3" cy="229.4" r=".85"/>
<circle cx="419.3" cy="229.4" r=".71"/>
</g>
<path d="M279.5 249.4h-7.5" fill="none" stroke="#000" stroke-width=".31" stroke-dasharray="15.2 1.3 1.3 1.3" stroke-dashoffset="13.4" stroke-linecap="butt"/>
<path d="M263.8 249.4h8.1M267.8 245.4v8.1" fill="none" stroke="#000" stroke-width=".31" stroke-dasharray="15.2 1.3 1.3 1.3" stroke-dashoffset="13.1" stroke-linecap="butt"/>
<path d="M9.5 9.6h412.8v260.3h-412.8z" fill="none" stroke="#000" stroke-width=".5"/>
<path d="M343 229.1a3.2 3.2 0 0 1 4.2-.4 2.82 2.82 0 0 0-3.9 1.7 2.82 2.82 0 0 0 2.3 3.6 2.43 2.43 0 0 1-1.9-2.8 2.43 2.43 0 0 1 2.7-2 2.43 2.43 0 0 1 2.1 2.7 1.82 1.82 0 0 1-2.5 1.5 1.82 1.82 0 0 1-.9-2.7 1.73 1.73 0 0 1 2.7 1.3 1.9 1.9 0 0 0-2.6-2 1.9 1.9 0 0 0-.3 3.3l.8 .5h1.5a3.2 3.2 0 0 1-4.2-.4 3.2 3.2 0 0 1 0-4.3z" fill-rule="evenodd" fill="#f78d2a"/>
<path d="M335.4 228.4v5.8h1.5v-3.6l2.8 3.6h1.5v-5.8h-1.5v3.6l-2.8-3.6zM348.5 228.4l2.4 5.8h1.2l2.5-5.8h-1.7l-1.4 3.6-1.4-3.6zM355.6 229.1a3.1 3.1 0 0 0 .2 4.6 3.1 3.1 0 0 0 4.6-.6 3.1 3.1 0 0 0-1-4.5l-1.8-.4-1 .3zM356.2 231.3a1.65 1.65 0 0 1 3.3 0 1.65 1.65 0 0 1-3.3 0zM363.5 228.6v5.6h2.9v-.6h-2.3v-2.2h2.2v-.5h-2.2v-1.7h2.3v-.6zM368 228.4v5.8h.6v-4.3l4.4 4.5v-5.8h-.7v4.3zM375.2 229.3a2.79 2.79 0 0 0 .7 4.7 2.79 2.79 0 0 0 3.9-2.6h-2.3v.6h1.7a2.16 2.16 0 0 1-3 1.4 2.16 2.16 0 0 1-.9-3.2 2.22 2.22 0 0 1 3.8 0l.5-.5a2.92 2.92 0 0 0-4.4-.4zM381.3 228.6v5.6h.6v-5.6zM383.6 228.4v5.8h.6v-4.3l4.4 4.5v-5.8h-.7v4.3zM390.3 228.6v5.6h2.9v-.6h-2.3v-2.2h2.2v-.5h-2.2v-1.7h2.3v-.6zM394.8 228.6v5.6h2.9v-.6h-2.3v-2.2h2.2v-.5h-2.2v-1.7h2.3v-.6zM399.3 228.6v5.6h.6v-2.5l1.8 2.5h.8l-1.8-2.5 1.1-.6 .3-1.3a1.6 1.6 0 0 0-2.1-1.2zM399.9 229.2l1.3 .3 .3 .4-.3 1-1.3 .3zM403.8 228.6v5.6h.6v-5.6zM406.2 228.4v5.8h.6v-4.3l4.3 4.5v-5.8h-.6v4.3zM413.3 229.4a2.79 2.79 0 0 0 .9 4.6 2.79 2.79 0 0 0 3.8-2.6h-2.3v.6h1.6a2.18 2.18 0 0 1-3.2 1.3 2.18 2.18 0 0 1-.4-3.5 2.22 2.22 0 0 1 3.6 .4l.5-.5a2.89 2.89 0 0 0-4.5-.3zM419 228.9v.9h.2v-.4l.5 .4-.2-.4 .2-.4zM419.2 229l.3 .2-.3 .1zM418.5 229.4a.85 .85 0 0 0 1.7 0 .85 .85 0 0 0-1.7 0zM418.6 229.4a.71 .71 0 0 1 1.4 0 .71 .71 0 0 1-1.4 0z" fill-rule="evenodd" fill="#555759"/>
<g fill="none" stroke="#191924" stroke-width=".31">
<path d="M65.5 33.4h17.9M68.7 33.4l.5 3.3h-1zM68.7 33.4v14.8M128.5 26.4h-4.7l-17.2 26.5M131.9 20.8l-1.3 3.2M65.2 52.7h-.9v4h.9M68.7 57.3v16.7M72.1 52.7h.9v4h-.9M108 49.9l.9 .5-2.3 2.5zM65.5 74h29M68.2 70.7h1l-.5 3.3zM78.7 95.1l3.3-.5v1z"/>
<path d="M78.7 95.1h19.7M78.7 91.9v41.9M101.7 95.1h-.9v4h.9M108.5 95.1h.9v4h-.9M111.8 95.1h17.8M126.4 94.6l3.2 .5-3.2 .5zM129.6 91.9v41.9M197 103.5h24.4M218.2 103.5l.5 3.3h-1zM218.2 103.5v22.5M68 121.1h4.7l27.3 9.7M95.9 139.5l3.1-1.3-2.6 2.1z"/>
<path d="M97.1 129.2l2.9 1.6-3.3-.7zM99 138.2l-32.2 19.3h-4.7M214.7 130.5h-.8v3.9h.8M218.2 135v33.3M221.6 130.5h.9v3.9h-.9M53.4 157.3h-.9v3.9h.9M56.6 153.1l-1.3 3.2M60.3 157.3h.9v3.9h-.9M120.4 164l2.1 2.7-.9 .4zM120.4 164l6.5 11.5h4.8M135.2 174l-1.3 3.1M174.6 168.3h46.8"/>
<path d="M194.4 164.4l2 2.6-.9 .5zM194.4 164.4l12.4 23h4.7M217.7 165h1l-.5 3.3z"/>
<circle cx="131.2" cy="22.4" r="1.09"/>
<circle cx="55.9" cy="154.7" r="1.11"/>
<circle cx="134.5" cy="175.5" r="1.1"/>
</g>
<g fill="none" stroke="#000" stroke-width=".31">
<path d="M246.1 9.6h176.2v17.5h-176.2zM246.1 15.4h176.2M260.3 15.4v11.7M336.5 15.4v11.7M358.7 15.4v11.7M384.2 15.4v11.7M246.1 21.2h176.2M96.5 56.8h1.6M101.1 56.8h6.1M104.1 49.1v1.6M104.1 53.7v6.1M110.2 56.8h1.6"/>
<path d="M104.1 62.9v1.5M92.7 135.1h5.4M101.1 135.1h6.1M104.1 123.7v5.3M104.1 132.1v6.1M110.2 135.1h5.4M104.1 141.2v5.3M311.4 168.4h53.7v3.5h-53.7zM96.5 213.9h1.6M101.1 213.9h6.1M104.1 206.2v1.6M104.1 210.8v6.1"/>
<path d="M104.1 220v1.5M110.2 213.9h1.6"/>
</g>
<path d="M78.7 95.1l3.3-.5v1zM126.4 94.6l3.2 .5-3.2 .5zM95.9 139.5l.5 .8 2.6-2.1zM120.4 164l1.2 3.1 .9-.4zM97.1 129.2l2.9 1.6-3.3-.7zM68.7 33.4l.5 3.3h-1zM68.2 70.7h1l-.5 3.3zM108 49.9l-1.4 3 2.3-2.5zM218.2 103.5l.5 3.3h-1zM217.7 165h1l-.5 3.3zM194.4 164.4l1.1 3.1 .9-.5z" fill="#191924"/>
<text font-size="7" x="339.5" y="260.5">B</text>
<g font-size="4.2">
<text x="34.1" y="8.1">8</text>
<text x="85.7" y="8.1">7</text>
<text x="137.3" y="8.1">6</text>
<text x="188.9" y="8.1">5</text>
<text x="240.5" y="8.1">4</text>
<text x="292.1" y="8.1">3</text>
<text x="343.7" y="8.1">2</text>
<text x="395.3" y="8.1">1</text>
<text x="5.1" y="46.4">D</text>
<text x="423.7" y="46.4">D</text>
<text x="5.1" y="111.4">C</text>
<text x="423.7" y="111.4">C</text>
<text x="5.2" y="176.5">B</text>
<text x="423.8" y="176.5">B</text>
<text x="5.2" y="241.6">A</text>
<text x="423.8" y="241.6">A</text>
<text x="340.4" y="248">OVERMOLD, SHAFT, SIDE A, TORQUE</text>
<text x="295.9" y="252">J. DOAN</text>
<text x="370.3" y="252">INSERT</text>
<text x="259.7" y="260">SEE NOTES</text>
<text x="295.9" y="260">J. DOAN</text>
<text x="366.5" y="260">VX~02-10031</text>
<text x="413.8" y="260">X01</text>
<text x="259.7" y="267.9">SEE NOTES</text>
<text x="295.9" y="267.9">VX~02-10031</text>
<text x="386.5" y="267.9">3:1</text>
<text x="406.3" y="267.9">1 OF 1</text>
<text x="34.1" y="274.2">8</text>
<text x="85.7" y="274.2">7</text>
<text x="137.3" y="274.2">6</text>
<text x="188.9" y="274.2">5</text>
<text x="240.5" y="274.2">4</text>
<text x="292.1" y="274.2">3</text>
<text x="343.7" y="274.2">2</text>
<text x="395.3" y="274.2">1</text>
</g>
<g font-size="3.5">
<text x="324.6" y="13.8">REVISIONS</text>
<text x="249.1" y="19.6">REV.</text>
<text x="286.4" y="19.6">DESCRIPTION</text>
<text x="343.6" y="19.6">CR #</text>
<text x="366.8" y="19.6">DATE</text>
<text x="390.2" y="19.6">SUBMITTED BY</text>
<text x="250.1" y="25.4">X01</text>
<text x="260.8" y="25.4">INITIAL RELEASE</text>
<text x="344.7" y="25.4">N/A</text>
<text x="363.6" y="25.4">9/30/2024</text>
<text x="396.3" y="25.4">J. DOAN</text>
<text x="289.6" y="93.1">NOTES (UNLESS OTHERWISE SPECIFIED):</text>
<text x="289.6" y="101">1.</text>
<text x="296.6" y="101">MATERIAL SPECIFICATIONS:</text>
<text x="296.6" y="106.9">1.</text>
<text x="303.6" y="106.9">MATERIAL: NYLON 12</text>
<text x="296.6" y="112.8">2.</text>
<text x="303.6" y="112.8">PROCESS: MULTI-JET FUSION 3D PRINT</text>
<text x="289.6" y="118.7">2.</text>
<text x="296.6" y="118.7">COSMETIC SPECIFICATIONS:</text>
<text x="296.6" y="124.6">1.</text>
<text x="303.6" y="124.6">FINISH: AS PRINTED</text>
<text x="289.6" y="130.5">3.</text>
<text x="296.6" y="130.5">GENERAL SPECIFICATIONS:</text>
<text x="296.6" y="136.4">1.</text>
<text x="303.6" y="136.4">THIS IS A PARTIALLY DIMENSIONED DRAWING. NON-EXPLICIT</text>
<text x="303.6" y="141">DIMENSIONS ARE REFERENCED FROM 3D MODEL.</text>
<text x="296.6" y="146.9">2.</text>
<text x="303.6" y="146.9">ALL DIMENSIONS ARE RELATED TO DATUM A (PRIMARY), DATUM</text>
<text x="303.6" y="151.4">B (SECONDARY), DATUM C (TERTIARY).</text>
<text x="296.6" y="157.3">3.</text>
<text x="303.6" y="157.3">INTERPRET DRAWING PER ASME Y14.5.</text>
<text x="296.6" y="163.2">4.</text>
<text x="303.6" y="163.2">GENERAL TOLERANCES UNLESS OTHERWISE SPECIFIED:</text>
<text x="312.3" y="171.1">DIMENSION</text>
<text x="335.2" y="171.1">(mm)</text>
<text x="357.1" y="171.1">+/-</text>
<text x="311.6" y="177.9">0 - UP TO 6:</text>
<text x="355.9" y="177.9">0.1</text>
<text x="311.6" y="183.8">OVER 6 - UP TO 30:</text>
<text x="356.1" y="183.8">0.2</text>
<text x="311.6" y="189.7">OVER 30 - UP TO 120:</text>
<text x="356.1" y="189.7">0.3</text>
<text x="311.6" y="195.6">OVER 120 - UP TO 400:</text>
<text x="356.1" y="195.6">0.5</text>
<text x="311.6" y="201.5">OVER 400 - UP TO 1000:</text>
<text x="356.1" y="201.5">0.8</text>
<text x="311.6" y="207.4">OVER 1000 - UP TO 2000: 1.2</text>
<text x="311.6" y="213.3">&gt; 2000:</text>
<text x="357.7" y="213.3">2</text>
<text x="296.1" y="235.2">NOVO CONFIDENTIAL</text>
<text x="296.9" y="238.7">DO NOT DISTRIBUTE</text>
</g>
<g font-size="3.5" fill="#191924">
<text x="133.1" y="23.6">3.05</text>
<text x="129.3" y="27.5">+DRAFT</text>
<text x="129.3" y="31.5">BOTH SIDES</text>
<text x="64.3" y="51.3">13.55</text>
<text x="65.3" y="55.9">.534</text>
<text x="103.1" y="93.7">17</text>
<text x="101.7" y="98.2">.669</text>
<text x="24.4" y="118.4">POST-PRINT OPERATION</text>
<text x="23.4" y="122.9">DRILL HOLE TO 4.57 [.180]</text>
<text x="22.8" y="127.5">USING ANSI #15 DRILL BIT</text>
<text x="213.8" y="129.1">21.60</text>
<text x="214.8" y="133.6">.850</text>
<text x="57.8" y="155.9">4</text>
<text x="53.4" y="160.4">.157</text>
<text x="136.4" y="176.7">22.10</text>
<text x="212.5" y="188.6">R11.05</text>
</g>
<text font-size="3.3" x="336" y="239.4">San Diego, CA | Minneapolis, MN | novoengineering.com</text>
<g font-size="2.6">
<text x="248.4" y="231.5">DIMENSIONS ARE IN MILLIMETERS</text>
<text x="249.9" y="228.6">UNLESS OTHERWISE SPECIFIED</text>
<text x="253.7" y="234.4">DO NOT SCALE DRAWING</text>
<text x="254.2" y="238.5">TOLERANCES: SEE NOTES</text>
<text x="253.7" y="242.1">THIRD ANGLE PROJECTION</text>
</g>
<g font-size="2.2">
<text x="334" y="243.4">DESCRIPTION</text>
<text x="295.9" y="248.2">DRAWN</text>
<text x="248.3" y="256.1">MATERIAL</text>
<text x="295.9" y="256.1">ENG</text>
<text x="334" y="256.1">SIZE</text>
<text x="346.7" y="256.1">DWG. NO.</text>
<text x="413.4" y="256.1">REV.</text>
<text x="248.3" y="264">FINISH</text>
<text x="295.9" y="264">CAD FILE</text>
<text x="377.2" y="264">SCALE</text>
<text x="397.5" y="264">SHEET</text>
</g>
</svg>
